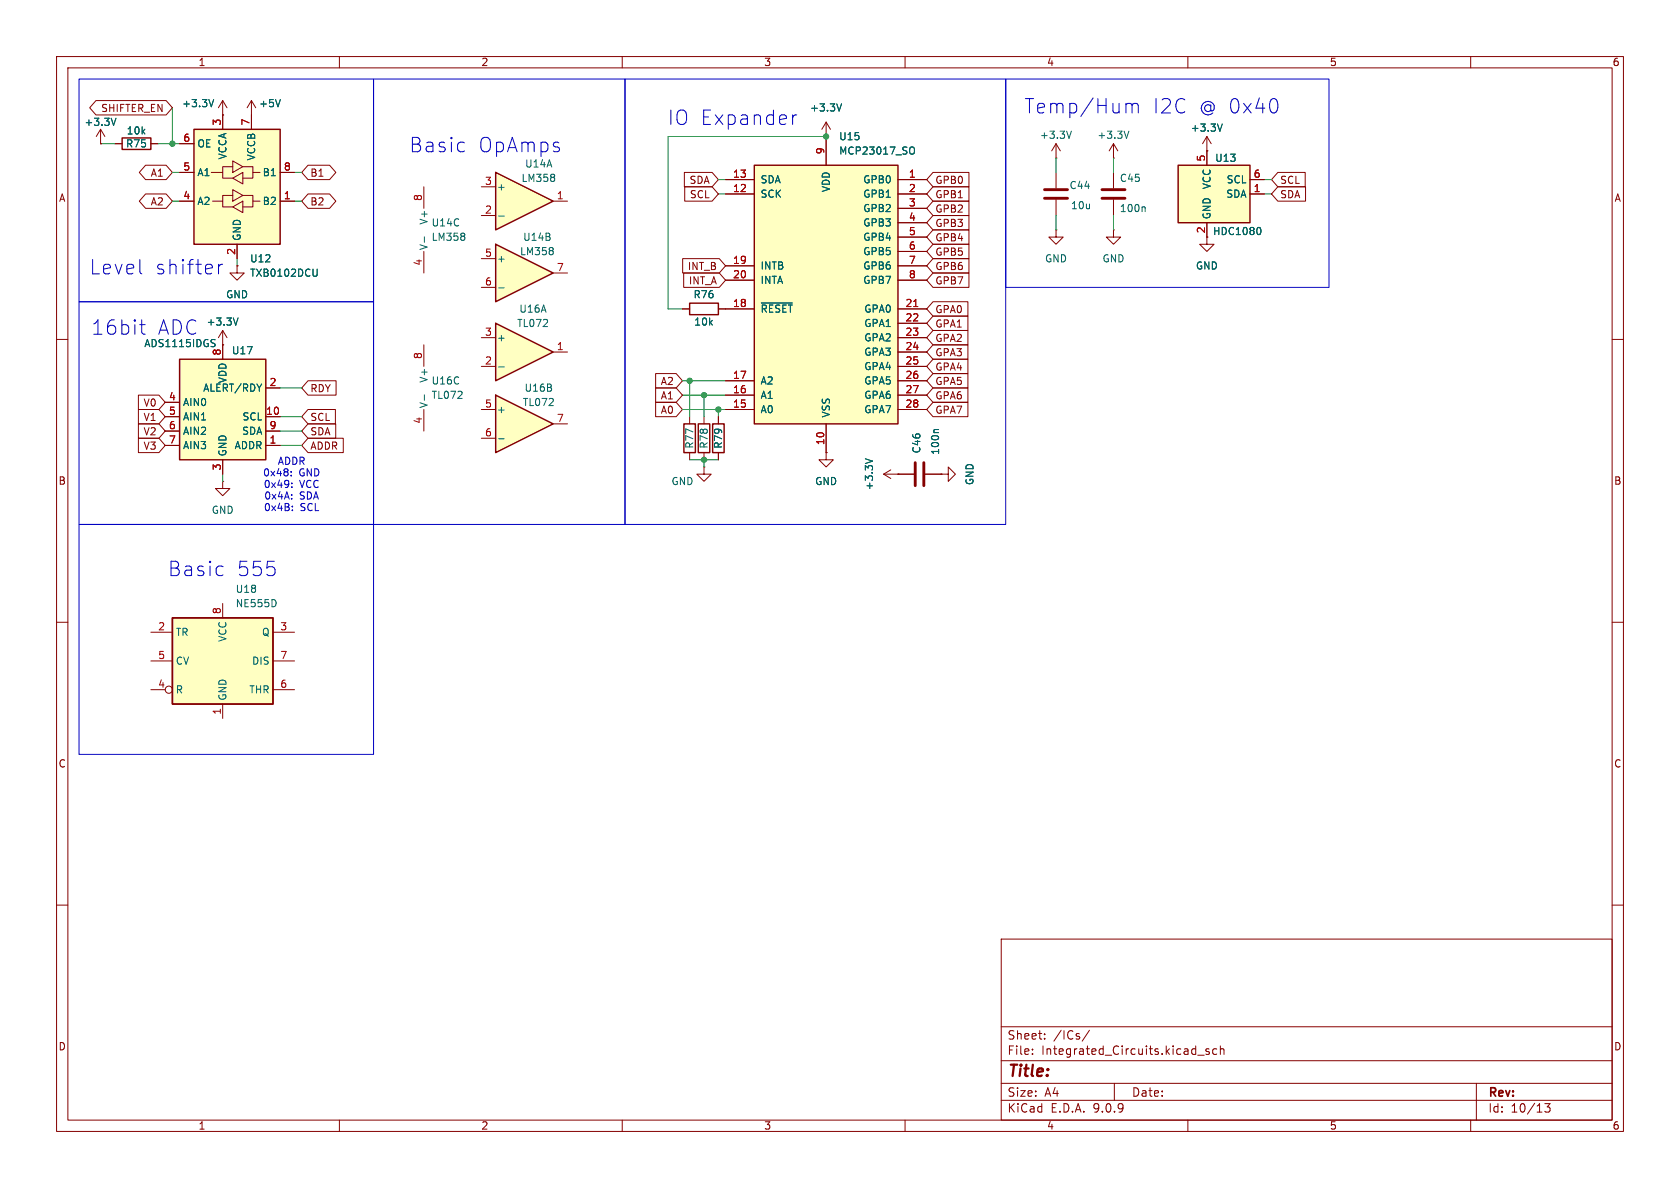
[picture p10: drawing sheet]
<svg xmlns="http://www.w3.org/2000/svg" width="297mm" height="210mm" viewBox="0 0 297 210" stroke-linecap="round" stroke-linejoin="round" font-family="sans-serif">
<g fill="none" stroke="#840000" stroke-width=".18">
<path d="M10 10h277v190h-277zM12 12h273v186h-273zM60 10v2M110 10v2M160 10v2M210 10v2M260 10v2M10 60h2M285 60h2M10 110h2M285 110h2M10 160h2"/>
<path d="M177 166h108v32h-108zM285 160h2M60 198v2M110 198v2M160 198v2M177 194.5h108M177 191.5h108M177 187.5h108M177 181.5h108M182.5 186.3v.1M182.5 185.5v.1M184.7 183.6v.1"/>
<path d="M184.7 182.8v.1M192.6 182.1l-1.3 2M197 191.5v3M210 198v2M211.7 186.5h1.2M213.7 185.5l-.3-.1-.2 .2v.2l.5 .2v.3h-.5M215.1 185.5l-.4-.1-.3 .3v.4l.1 .2h.6M215.7 185.5l.3-.1 .3 .1 .1 .9M215.7 184.9v1.5M260 198v2M261 191.5v6.5M273.1 195.1h.9l-.5 .6 .5 .1v.7l-.3 .1h-.4l-.2-.1"/>
</g>
<path d="M30.5 109.2h17.8v15.3h-17.8z" fill="#ffffc2"/>
<path d="M30.5 109.2h17.8v15.3h-17.8z" fill="none" stroke="#840000" stroke-width=".25"/>
<g fill="none" stroke="#840000" stroke-width=".18">
<path d="M39.4 17.8v2.5M39.4 17.8l-.8 1.3M39.4 17.8l.7 1.3M44.4 17.8l-.7 1.3M44.4 17.8l.8 1.3M44.4 17.8v2.5M39.4 20.3h.1M39.4 58.4v2.6M39.4 58.4l-.8 1.3M39.4 58.4l.7 1.3M41.9 47v1.3h1.3l-1.3 1.2-1.3-1.2h1.3M41.9 47h.1"/>
<path d="M39.4 61h.1M26.7 111.8h3.8M26.7 116.8h3.8M39.4 106.7v2.5M48.3 111.8h3.8M48.3 116.8h3.8M26.7 121.9h2.5M39.4 124.5v2.5M48.3 121.9h3.8"/>
<circle cx="29.8" cy="121.9" r=".63"/>
</g>
<path d="M37.8 17.6l-.5 1.3M49.6 17.6l-.5 1.3M42.1 56.2l-.4 1.3M48.8 106.3v.7" fill="none" stroke="#006464" stroke-width=".18"/>
<path d="M87.6 57.2l10.2 5-10.2 5.1z" fill="#ffffc2"/>
<path d="M87.6 57.2l10.2 5-10.2 5.1z" fill="none" stroke="#840000" stroke-width=".25"/>
<path d="M85.1 59.7h2.5M85.1 64.8h2.5M97.8 62.2h2.5" fill="none" stroke="#840000" stroke-width=".18"/>
<path d="M88.2 64.9h.9" fill="none" stroke="#006464" stroke-width=".18"/>
<path d="M87.6 43.2l10.2 5.1-10.2 5z" fill="#ffffc2"/>
<path d="M87.6 43.2l10.2 5.1-10.2 5z" fill="none" stroke="#840000" stroke-width=".25"/>
<path d="M74.9 33v3.8M74.9 44.5v3.8M85.1 45.7h2.5M85.1 50.8h2.5M97.8 48.3h2.5" fill="none" stroke="#840000" stroke-width=".18"/>
<path d="M75 41.9v.9M82.1 41.3v.3M82.1 41.9v.5M88.2 50.9h.9M97.7 43.9v.3M97.7 44.4v.5" fill="none" stroke="#006464" stroke-width=".18"/>
<path d="M87.6 30.5l10.2 5.1-10.2 5z" fill="#ffffc2"/>
<path d="M87.6 30.5l10.2 5.1-10.2 5z" fill="none" stroke="#840000" stroke-width=".25"/>
<path d="M85.1 33h2.5M85.1 38.1h2.5M97.8 35.6h2.5M74.9 61v3.8M74.9 72.4v3.8" fill="none" stroke="#840000" stroke-width=".18"/>
<path d="M88.2 38.2h.9M98 30.9v.3M98 31.5v.5M75 69.8v1" fill="none" stroke="#006464" stroke-width=".18"/>
<path d="M87.6 69.9l10.2 5-10.2 5.1z" fill="#ffffc2"/>
<path d="M21.6 24.4h5.1v2h-5.1zM87.6 69.9l10.2 5-10.2 5.1z" fill="none" stroke="#840000" stroke-width=".25"/>
<g fill="none" stroke="#840000" stroke-width=".18">
<path d="M17.8 25.4h.1M17.8 22.9l-.8 1.2M17.8 22.9l.7 1.2M17.8 22.9v2.5M20.3 25.4h1.3M26.7 25.4h1.2M186.7 27.9h.1M186.7 25.4l-.8 1.3M186.7 25.4l.8 1.3M186.7 25.4v2.5M85.1 72.4h2.5M85.1 77.5h2.5"/>
<path d="M97.8 74.9h2.5M156.2 83.8l1.3 .8M156.2 83.8h2.5M157.5 83.1l-1.3 .7M158.7 83.8h.1"/>
</g>
<path d="M20.5 20.9l-.4 1.3M189.4 23.2l-.4 1.3M88.2 77.6h.9M153 81.1l1.2 .4" fill="none" stroke="#006464" stroke-width=".18"/>
<path d="M34.3 22.9h15.2v20.3h-15.2z" fill="#ffffc2"/>
<path d="M34.3 22.9h15.2v20.3h-15.2z" fill="none" stroke="#840000" stroke-width=".25"/>
<g fill="none" stroke="#840000" stroke-width=".18">
<path d="M31.7 25.4h2.6M31.7 30.5h2.6M31.7 35.6h2.6M37.3 30.5h2.1v1h1.7M37.6 35.6h1.8v1h1.7M39.4 20.3v2.6M41.1 29.5h-1.7v1M41.1 34.5h-1.7v1.1M41.1 28.4l1.8 1.1-1.8 1zM41.1 33.5l1.8 1-1.8 1.1zM41.1 31.5l1.8-1v2zM41.1 36.6l1.8-1v2z"/>
<path d="M42.9 29.5h1.8v1h1.3M42.9 34.5h1.8v1.1h1.3M44.4 20.3v2.6M44.7 30.5v1h-1.8M44.7 35.6v1h-1.8M49.5 30.5h2.6M49.5 35.6h2.6M186.7 30.5v2.8M186.7 35.3v2.8M196.8 27.9h.1M196.8 25.4l-.7 1.3M196.8 25.4l.8 1.3"/>
<path d="M196.8 25.4v2.5M196.8 30.5v2.8M196.8 35.3v2.8M41.9 43.2v2.5M196.8 40.6v1.3h1.3l-1.3 1.3-1.2-1.3h1.2M196.8 40.6h.1M213.4 41.9v1.3h1.2l-1.2 1.3-1.3-1.3h1.3"/>
</g>
<path d="M199.6 23.2l-.5 1.3M202.3 36.6l.2 .1v.7M56.1 47.6v1l-.2 .2h-.3" fill="none" stroke="#006464" stroke-width=".18"/>
<path d="M184.7 33.5h4M184.7 35.1h4M194.8 33.5h4.1M194.8 35.1h4.1" fill="none" stroke="#840000" stroke-width=".51"/>
<path d="M208.3 29.2h12.7v10.2h-12.7z" fill="#ffffc2"/>
<path d="M208.3 29.2h12.7v10.2h-12.7zM120.9 74.9h2v5.1h-2zM123.4 74.9h2.1v5.1h-2.1zM126 74.9h2v5.1h-2z" fill="none" stroke="#840000" stroke-width=".25"/>
<g fill="none" stroke="#840000" stroke-width=".18">
<path d="M213.4 26.7h.1M213.4 24.1v5.1M213.4 39.4v2.5M213.4 24.1l-.8 1.3M213.4 24.1l.7 1.3M221 31.8h2.5M221 34.3h2.5M186.7 40.6v1.3h1.3l-1.3 1.3-1.3-1.3h1.3M186.7 40.6h.1M121.9 73.7v1.2M124.5 73.7v1.2M127 73.7v1.2"/>
<path d="M121.9 80v1.3M124.5 82.6v1.2h-1.3l1.3 1.3 1.2-1.3h-1.2M124.5 82.6h.1M124.5 80v1.3M127 80v1.3M146 80v1.3h1.3l-1.3 1.3-1.2-1.3h1.2M146 80h.1M158.7 83.8h2.8M163.6 83.8h2.8M166.4 83.8h1.2v-1.2l1.3 1.2-1.3 1.3v-1.3M166.4 83.8h.1"/>
</g>
<path d="M216.1 21.9l-.4 1.3M222.6 40.2a.79 .79 0 0 1 0 1.3M165.9 75.9h-.6l-.2 .2" fill="none" stroke="#006464" stroke-width=".18"/>
<path d="M161.8 81.8v4.1M163.3 81.8v4.1" fill="none" stroke="#840000" stroke-width=".51"/>
<path d="M133.3 29.2h25.4v45.7h-25.4z" fill="#ffffc2"/>
<path d="M133.3 29.2h25.4v45.7h-25.4zM121.9 53.6h5.1v2h-5.1z" fill="none" stroke="#840000" stroke-width=".25"/>
<g fill="none" stroke="#840000" stroke-width=".18">
<path d="M128.3 31.8h5M128.3 34.3h5M146 24.1h.1M146 21.6v7.6M146 21.6l-.7 1.3M146 21.6l.8 1.3M158.7 31.8h5.1M158.7 34.3h5.1M158.7 36.8h5.1M158.7 39.4h5.1M120.6 54.6h1.3M127 54.6h6.3"/>
<path d="M128.3 47h5M128.3 49.5h5M158.7 47h5.1M158.7 49.5h5.1M158.7 54.6h5.1M158.7 41.9h5.1M158.7 44.5h5.1M158.7 57.2h5.1M158.7 59.7h5.1M128.3 67.3h5M128.3 69.9h5M128.3 72.4h5"/>
<path d="M146 74.9v5.1M158.7 67.3h5.1M158.7 69.9h5.1M158.7 72.4h5.1M158.7 62.2h5.1M158.7 64.8h5.1"/>
</g>
<path d="M148.8 18.4l-.5 1.2M161.1 26a.43 .43 0 0 1 .6 .4v.4a.43 .43 0 0 1-.6 .4M134.6 53.6h5.5" fill="none" stroke="#006464" stroke-width=".18"/>
<path d="M161.5 54.2h.8" fill="none" stroke="#a90000" stroke-width=".18"/>
<path d="M31.7 63.5h15.3v17.8h-15.3z" fill="#ffffc2"/>
<path d="M31.7 63.5h15.3v17.8h-15.3z" fill="none" stroke="#840000" stroke-width=".25"/>
<g fill="none" stroke="#840000" stroke-width=".18">
<path d="M17 17.8h12.4l1.1 1.3-1.1 1.2h-12.4l-1.1-1.2zM17.8 25.4h.1M20.3 25.4h1.3M25.7 29.2h3.7l1.1 1.3-1.1 1.3h-3.7l-1.1-1.3zM25.7 34.3h3.7l1.1 1.3-1.1 1.2h-3.7l-1.1-1.2zM26.7 25.4h1.2M31.7 25.4h2.6M31.7 30.5h2.6M31.7 35.6h2.6M39.4 20.3h.1M39.4 20.3v2.6M44.4 20.3v2.6"/>
<path d="M49.5 30.5h2.6M49.5 35.6h2.6M54.5 29.2h3.8l1.1 1.3-1.1 1.3h-3.8l-1.2-1.3zM54.5 34.3h3.8l1.1 1.3-1.1 1.2h-3.8l-1.2-1.2zM121 30.5h4.9l1.1 1.3-1.1 1.2h-4.9zM121 33h4.9l1.1 1.3-1.1 1.3h-4.9zM128.3 31.8h5M128.3 34.3h5M146 24.1h.1M146 24.1v5.1M158.7 31.8h5.1M158.7 34.3h5.1"/>
<path d="M158.7 36.8h5.1M158.7 39.4h5.1M164.9 35.6h6.4v2.5h-6.4l-1.1-1.3zM164.9 38.1h6.4v2.5h-6.4l-1.1-1.2zM164.9 33h6.4v2.6h-6.4l-1.1-1.3zM164.9 30.5h6.4v2.5h-6.4l-1.1-1.2zM213.4 26.7h.1M213.4 26.7v2.5M213.4 39.4v2.5M221 31.8h2.5M221 34.3h2.5M225.9 33h4.9v2.6h-4.9l-1.1-1.3z"/>
<path d="M225.9 30.5h4.8v2.5h-4.8l-1.1-1.2zM41.9 47h.1M41.9 43.2v2.5M120.6 54.6h1.3M120.7 45.7h6.5l1.1 1.3-1.1 1.3h-6.5zM120.9 48.3h6.3l1.1 1.2-1.1 1.3h-6.3zM127 54.6h6.3M128.3 47h5M128.3 49.5h5M158.7 47h5.1M158.7 49.5h5.1M158.7 54.6h5.1"/>
<path d="M158.7 41.9h5.1M158.7 44.5h5.1M158.7 57.2h5.1M158.7 59.7h5.1M164.9 58.4h6.2v2.6h-6.2l-1.1-1.3zM164.9 55.9h6.2v2.5h-6.2l-1.1-1.2zM164.9 43.2h6.4v2.5h-6.4l-1.1-1.2zM164.9 48.3h6.4v2.5h-6.4l-1.1-1.3zM164.9 45.7h6.4v2.6h-6.4l-1.1-1.3zM164.9 53.3h6.2v2.6h-6.2l-1.1-1.3zM164.9 40.6h6.4v2.6h-6.4l-1.1-1.3zM24.5 77.5h3.6l1.1 1.2-1.1 1.3h-3.6z"/>
<path d="M24.5 74.9h3.6l1.1 1.3-1.1 1.3h-3.6zM24.5 72.4h3.6l1.1 1.3-1.1 1.2h-3.6zM24.5 69.8h3.6l1.1 1.3-1.1 1.3h-3.6zM29.2 71.1h2.5M29.2 73.7h2.5M29.2 76.2h2.5M29.2 78.7h2.5M39.4 61h.1M39.4 61v2.5M47 73.7h2.5M47 76.2h2.5M47 78.7h2.5"/>
<path d="M47 68.6h2.5M54.5 77.5h6.2v2.5h-6.2l-1.2-1.3zM54.5 67.3h4.9v2.6h-4.9l-1.2-1.3zM54.5 74.9h4.9v2.6h-4.9l-1.2-1.3zM54.5 72.4h4.8v2.5h-4.8l-1.2-1.2zM115.9 71.1h3.6l1.1 1.3-1.1 1.3h-3.6zM115.9 68.6h3.6l1.1 1.3-1.1 1.2h-3.6zM115.9 66h3.6l1.1 1.3-1.1 1.3h-3.6zM127 73.7v1.2M128.3 67.3h5M128.3 69.9h5M128.3 72.4h5"/>
<path d="M146 74.9v5.1M158.7 67.3h5.1M158.7 69.9h5.1M158.7 72.4h5.1M158.7 62.2h5.1M158.7 64.8h5.1M164.9 66h6.2v2.6h-6.2l-1.1-1.3zM164.9 61h6.2v2.5h-6.2l-1.1-1.3zM164.9 63.5h6.2v2.5h-6.2l-1.1-1.2zM164.9 71.1h6.2v2.6h-6.2l-1.1-1.3zM164.9 68.6h6.2v2.5h-6.2l-1.1-1.2zM39.4 85.1v1.3h1.2l-1.2 1.2-1.3-1.2h1.3"/>
<path d="M39.4 85.1h.1M39.4 81.3v2.5M127 80v1.3M146 80h.1M158.7 83.8h.1M158.7 83.8h2.8M163.6 83.8h2.8M166.4 83.8h.1"/>
</g>
<g fill="none" stroke="#006464" stroke-width=".18">
<path d="M37.8 17.6l-.5 1.3M49.6 17.6l-.5 1.3M148.8 18.4l-.5 1.2M20.5 20.9l-.4 1.3M161.1 26a.43 .43 0 0 1 .6 .4v.4a.43 .43 0 0 1-.6 .4M216.1 21.9l-.4 1.3M42.1 56.2l-.4 1.3M56.1 47.6v1l-.2 .2h-.3M134.6 53.6h5.5M222.6 40.2a.79 .79 0 0 1 0 1.3M37.5 60l.5 .1M37.8 60.7l.2 .2-.2 .4"/>
<path d="M165.9 75.9h-.6l-.2 .2M153 81.1l1.2 .4"/>
</g>
<g fill="none" stroke="#009600" stroke-width=".18">
<path d="M30.5 19.1v6.3M17.8 25.4h2.5M27.9 25.4h3.8M30.5 30.5h1.2M30.5 35.6h1.2M52.1 30.5h1.2M52.1 35.6h1.2M127 34.3h1.3M127 31.8h1.3M146 24.1h-27.9v30.5h2.5M186.7 27.9v2.6M186.7 38.1v2.5"/>
<path d="M196.8 27.9v2.6M196.8 38.1v2.5M223.5 34.3h1.3M223.5 31.8h1.3M41.9 45.7v1.3M49.5 68.6h3.8M49.5 78.7h3.8M49.5 73.7h3.8M49.5 76.2h3.8M120.6 69.9h7.7M120.6 72.4h7.7M120.6 67.3h7.7"/>
<path d="M121.9 67.3v6.4M124.5 69.9v3.8M127 72.4v1.3M39.4 83.8v1.3M121.9 81.3h5.1M124.5 81.3v1.3"/>
</g>
<g fill="none" stroke="#0000c2" stroke-width=".18">
<path d="M14 14h52v39.3h-52zM66 14h44.5v78.7h-44.5zM110.5 14h67.3v78.7h-67.3zM177.8 14h57.1v36.8h-57.1zM199.4 18.3l.6 .1 .1 .2M200.1 18.6l.4-.3 .6 .1 .1 .2v1.4M200.1 18.6v1.4M225.7 17.7a2.14 2.14 0 0 1 0 2M140.8 20.3a.65 .65 0 0 0-.7 .5M14 53.3h52v39.4h-52zM24.7 57.4h1M25.1 56.5v2.2l.1 .3 .5 .1"/>
<path d="M38.6 46.7v1.7M39.4 46.7a.65 .65 0 0 0-.8 .5M14 92.7h52v40.7h-52zM51.5 84v.1M51.5 83.4v.1M51.6 88.1v.1M51.6 87.4v.2M51.6 86.1v.1M51.6 85.4v.1M51.7 90.1v.2M51.7 89.5v.1"/>
</g>
<path d="M161.5 54.2h.8" fill="none" stroke="#a90000" stroke-width=".18"/>
<g fill="#009600" stroke="#009600" stroke-width=".18">
<circle cx="124.5" cy="81.3" r=".46"/>
<circle cx="127" cy="72.4" r=".46"/>
<circle cx="124.5" cy="69.9" r=".46"/>
<circle cx="121.9" cy="67.3" r=".46"/>
<circle cx="30.5" cy="25.4" r=".46"/>
<circle cx="146" cy="24.1" r=".46"/>
</g>
<g font-size="3.5" fill="#0000c2">
<text x="118" y="22.3">IO Expander</text>
<text x="181.1" y="20.3">Temp/Hum</text>
<text x="203.7" y="20.3">I2C</text>
<text x="211.8" y="20.3">@ 0x40</text>
<text x="72.3" y="27.2">Basic</text>
<text x="84.5" y="27.2">OpAmps</text>
<text x="15.8" y="48.7">Level</text>
<text x="27.4" y="48.7">shifter</text>
<text x="16" y="59.4">16bit</text>
<text x="27.7" y="59.4">ADC</text>
<text x="29.7" y="102.1">Basic</text>
<text x="41.8" y="102.1">555</text>
</g>
<text font-size="2.8" fill="#840000" x="178" y="190.9">Title:</text>
<g font-size="2.1" fill="#840000">
<text x="178" y="184">Sheet:</text>
<text x="186.2" y="184">/ICs/</text>
<text x="178" y="186.7">File:</text>
<text x="184.1" y="186.7">Integrated_Circuits.kicad_sch</text>
<text x="178" y="196.9">KiCad</text>
<text x="178" y="194.1">Size:</text>
<text x="184.7" y="194.1">A4</text>
<text x="185.7" y="196.9">E.D.A.</text>
<text x="193.3" y="196.9">9.0.9</text>
<text x="200" y="194.1">Date:</text>
<text x="263" y="194.3">Rev:</text>
<text x="263" y="196.9">Id:</text>
<text x="267.1" y="196.9">10/13</text>
</g>
<g font-size="1.8" fill="#840000">
<text x="35" y="11.9">1</text>
<text x="85" y="11.9">2</text>
<text x="135" y="11.9">3</text>
<text x="185" y="11.9">4</text>
<text x="235" y="11.9">5</text>
<text x="285" y="11.9">6</text>
<text x="17.8" y="20">SHIFTER_EN</text>
<text x="10.3" y="35.9">A</text>
<text x="26.5" y="31.4">A1</text>
<text x="54.8" y="31.4">B1</text>
<text x="121.8" y="32.7">SDA</text>
<text x="121.9" y="35.2">SCL</text>
<text x="165.3" y="35.2">GPB1</text>
<text x="165.3" y="32.7">GPB0</text>
<text x="226.2" y="35.2">SDA</text>
<text x="226.2" y="32.7">SCL</text>
<text x="285.3" y="35.9">A</text>
<text x="26.5" y="36.5">A2</text>
<text x="54.8" y="36.5">B2</text>
<text x="165.3" y="37.8">GPB2</text>
<text x="165.3" y="40.3">GPB3</text>
<text x="121.5" y="47.9">INT_B</text>
<text x="165.3" y="45.4">GPB5</text>
<text x="165.3" y="47.9">GPB6</text>
<text x="165.3" y="42.9">GPB4</text>
<text x="121.7" y="50.5">INT_A</text>
<text x="165.3" y="50.5">GPB7</text>
<text x="165.3" y="58.1">GPA1</text>
<text x="165.3" y="55.6">GPA0</text>
<text x="165.3" y="60.6">GPA2</text>
<text x="165.3" y="63.2">GPA3</text>
<text x="165.3" y="65.7">GPA4</text>
<text x="54.8" y="69.5">RDY</text>
<text x="116.7" y="70.8">A1</text>
<text x="116.7" y="68.3">A2</text>
<text x="165.3" y="68.3">GPA5</text>
<text x="165.3" y="70.8">GPA6</text>
<text x="25.3" y="77.2">V2</text>
<text x="25.3" y="74.6">V1</text>
<text x="25.3" y="72.1">V0</text>
<text x="54.8" y="77.2">SDA</text>
<text x="54.8" y="74.6">SCL</text>
<text x="116.7" y="73.3">A0</text>
<text x="165.3" y="73.3">GPA7</text>
<text x="25.3" y="79.7">V3</text>
<text x="54.8" y="79.7">ADDR</text>
<text x="10.3" y="85.9">B</text>
<text x="285.3" y="85.9">B</text>
<text x="10.3" y="135.9">C</text>
<text x="285.3" y="135.9">C</text>
<text x="10.3" y="185.9">D</text>
<text x="285.3" y="185.9">D</text>
<text x="35" y="199.9">1</text>
<text x="85" y="199.9">2</text>
<text x="135" y="199.9">3</text>
<text x="185" y="199.9">4</text>
<text x="235" y="199.9">5</text>
<text x="285" y="199.9">6</text>
</g>
<g font-size="1.8" fill="#006464">
<text x="14.8" y="22.5">+3.3V</text>
<text x="22.3" y="24">10k</text>
<text x="32.1" y="19.2">+3.3V</text>
<text x="45.7" y="19.2">+5V</text>
<text x="143.1" y="19.9">+3.3V</text>
<text x="210.4" y="23.5">+3.3V</text>
<text x="22.2" y="26.3">R75</text>
<text x="34.8" y="26.3">OE</text>
<text x="40.2" y="28.3" transform="rotate(-90 40.2 28.3)">VCCA</text>
<text x="45.3" y="28.5" transform="rotate(-90 45.3 28.5)">VCCB</text>
<text x="92.7" y="29.8">U14A</text>
<text x="148.3" y="25">U15</text>
<text x="148.3" y="27.5">MCP23017_SO</text>
<text x="183.7" y="24.7">+3.3V</text>
<text x="193.9" y="24.7">+3.3V</text>
<text x="214.7" y="28.8">U13</text>
<text x="34.8" y="31.3">A1</text>
<text x="46.3" y="31.3">B1</text>
<text x="87.8" y="33.9">+</text>
<text x="92.1" y="32.4">LM358</text>
<text x="134.4" y="32.6">SDA</text>
<text x="134.4" y="35.2">SCK</text>
<text x="146.9" y="34.1" transform="rotate(-90 146.9 34.1)">VDD</text>
<text x="152.5" y="32.6">GPB0</text>
<text x="152.5" y="35.2">GPB1</text>
<text x="189" y="33.6">C44</text>
<text x="197.9" y="32.4">C45</text>
<text x="214.2" y="33.5" transform="rotate(-90 214.2 33.5)">VCC</text>
<text x="216.7" y="35.2">SDA</text>
<text x="216.8" y="32.6">SCL</text>
<text x="34.8" y="36.4">A2</text>
<text x="46.3" y="36.4">B2</text>
<text x="75.8" y="39.8" transform="rotate(-90 75.8 39.8)">V+</text>
<text x="76.2" y="40.2">U14C</text>
<text x="152.5" y="37.7">GPB2</text>
<text x="152.5" y="40.2">GPB3</text>
<text x="189.2" y="37.2">10u</text>
<text x="197.9" y="37.7">100n</text>
<text x="214.2" y="38.9" transform="rotate(-90 214.2 38.9)">GND</text>
<text x="214.3" y="41.8">HDC1080</text>
<text x="42.8" y="42.7" transform="rotate(-90 42.8 42.7)">GND</text>
<text x="44.1" y="46.6">U12</text>
<text x="75.8" y="44.3" transform="rotate(-90 75.8 44.3)">V-</text>
<text x="76.2" y="42.8">LM358</text>
<text x="87.8" y="46.6">+</text>
<text x="91.8" y="45.3">LM358</text>
<text x="92.4" y="42.8">U14B</text>
<text x="134.4" y="47.9">INTB</text>
<text x="152.5" y="42.8">GPB4</text>
<text x="152.5" y="45.3">GPB5</text>
<text x="152.5" y="47.9">GPB6</text>
<text x="184.7" y="46.6">GND</text>
<text x="194.8" y="46.6">GND</text>
<text x="211.3" y="47.9">GND</text>
<text x="39.9" y="52.9">GND</text>
<text x="44.1" y="49.1">TXB0102DCU</text>
<text x="122.5" y="52.9">R76</text>
<text x="134.4" y="50.4">INTA</text>
<text x="152.5" y="50.4">GPB7</text>
<text x="36.4" y="57.8">+3.3V</text>
<text x="91.3" y="58">TL072</text>
<text x="91.7" y="55.5">U16A</text>
<text x="122.6" y="57.8">10k</text>
<text x="134.4" y="55.5">~{RESET}</text>
<text x="152.7" y="55.5">GPA0</text>
<text x="152.7" y="58">GPA1</text>
<text x="25.4" y="61.6">ADS1115IDGS</text>
<text x="40.9" y="62.8">U17</text>
<text x="87.8" y="60.6">+</text>
<text x="152.7" y="60.6">GPA2</text>
<text x="152.7" y="63.1">GPA3</text>
<text x="152.7" y="65.6">GPA4</text>
<text x="32.3" y="72">AIN0</text>
<text x="35.8" y="69.4">ALERT/RDY</text>
<text x="40.2" y="67.8" transform="rotate(-90 40.2 67.8)">VDD</text>
<text x="75.8" y="67.8" transform="rotate(-90 75.8 67.8)">V+</text>
<text x="76.2" y="68.2">U16C</text>
<text x="76.2" y="70.7">TL072</text>
<text x="92.3" y="72">TL072</text>
<text x="92.6" y="69.4">U16B</text>
<text x="134.4" y="68.2">A2</text>
<text x="134.4" y="70.7">A1</text>
<text x="152.7" y="68.2">GPA5</text>
<text x="152.7" y="70.7">GPA6</text>
<text x="32.3" y="74.5">AIN1</text>
<text x="32.3" y="77.1">AIN2</text>
<text x="42.7" y="77.1">SDA</text>
<text x="42.8" y="74.5">SCL</text>
<text x="75.8" y="72.3" transform="rotate(-90 75.8 72.3)">V-</text>
<text x="87.8" y="73.3">+</text>
<text x="134.4" y="73.3">A0</text>
<text x="146.9" y="73.9" transform="rotate(-90 146.9 73.9)">VSS</text>
<text x="152.7" y="73.3">GPA7</text>
<text x="32.3" y="79.6">AIN3</text>
<text x="40.2" y="80.8" transform="rotate(-90 40.2 80.8)">GND</text>
<text x="41.4" y="79.6">ADDR</text>
<text x="122.8" y="79.4" transform="rotate(-90 122.8 79.4)">R77</text>
<text x="125.3" y="79.4" transform="rotate(-90 125.3 79.4)">R78</text>
<text x="127.9" y="79.4" transform="rotate(-90 127.9 79.4)">R79</text>
<text x="162.9" y="80.3" transform="rotate(-90 162.9 80.3)">C46</text>
<text x="166.2" y="80.5" transform="rotate(-90 166.2 80.5)">100n</text>
<text x="118.6" y="86">GND</text>
<text x="144" y="86">GND</text>
<text x="154.5" y="86.8" transform="rotate(-90 154.5 86.8)">+3.3V</text>
<text x="172.3" y="85.9" transform="rotate(-90 172.3 85.9)">GND</text>
<text x="37.3" y="91">GND</text>
<text x="41.6" y="105">U18</text>
<text x="41.6" y="107.5">NE555D</text>
<text x="31" y="112.6">TR</text>
<text x="40.2" y="113.6" transform="rotate(-90 40.2 113.6)">VCC</text>
<text x="46.2" y="112.6">Q</text>
<text x="31" y="117.7">CV</text>
<text x="44.5" y="117.7">DIS</text>
<text x="31" y="122.8">R</text>
<text x="40.2" y="124" transform="rotate(-90 40.2 124)">GND</text>
<text x="44" y="122.8">THR</text>
</g>
<g font-size="1.8" fill="#a90000">
<text x="39.1" y="22.3" transform="rotate(-90 39.1 22.3)">3</text>
<text x="44.2" y="22.3" transform="rotate(-90 44.2 22.3)">7</text>
<text x="32.3" y="25.1">6</text>
<text x="145.8" y="27.4" transform="rotate(-90 145.8 27.4)">9</text>
<text x="213.1" y="28.6" transform="rotate(-90 213.1 28.6)">5</text>
<text x="32.3" y="30.2">5</text>
<text x="32.3" y="35.3">4</text>
<text x="50.1" y="30.2">8</text>
<text x="50.1" y="35.3">1</text>
<text x="74.7" y="35.6" transform="rotate(-90 74.7 35.6)">8</text>
<text x="85.7" y="32.8">3</text>
<text x="98.4" y="35.3">1</text>
<text x="129.5" y="31.5">13</text>
<text x="129.5" y="34">12</text>
<text x="160.6" y="31.5">1</text>
<text x="160.6" y="34">2</text>
<text x="221.5" y="31.5">6</text>
<text x="221.5" y="34">1</text>
<text x="85.7" y="37.8">2</text>
<text x="160.6" y="36.6">3</text>
<text x="160.6" y="39.1">4</text>
<text x="160.6" y="41.7">5</text>
<text x="213.1" y="41.3" transform="rotate(-90 213.1 41.3)">2</text>
<text x="41.7" y="45.2" transform="rotate(-90 41.7 45.2)">2</text>
<text x="74.7" y="47.1" transform="rotate(-90 74.7 47.1)">4</text>
<text x="85.7" y="45.5">5</text>
<text x="129.5" y="46.7">19</text>
<text x="160.6" y="44.2">6</text>
<text x="160.6" y="46.7">7</text>
<text x="85.7" y="50.5">6</text>
<text x="98.4" y="48">7</text>
<text x="129.5" y="49.3">20</text>
<text x="160.6" y="49.3">8</text>
<text x="85.7" y="59.4">3</text>
<text x="129.5" y="54.4">18</text>
<text x="160" y="54.4">21</text>
<text x="160" y="56.9">22</text>
<text x="160" y="59.4">23</text>
<text x="39.1" y="62.9" transform="rotate(-90 39.1 62.9)">8</text>
<text x="74.7" y="63.6" transform="rotate(-90 74.7 63.6)">8</text>
<text x="85.7" y="64.5">2</text>
<text x="98.4" y="62">1</text>
<text x="160" y="62">24</text>
<text x="160" y="64.5">25</text>
<text x="29.8" y="70.9">4</text>
<text x="47.6" y="68.3">2</text>
<text x="129.5" y="67.1">17</text>
<text x="129.5" y="69.6">16</text>
<text x="160" y="67.1">26</text>
<text x="160" y="69.6">27</text>
<text x="29.8" y="73.4">5</text>
<text x="29.8" y="75.9">6</text>
<text x="46.9" y="73.4">10</text>
<text x="47.6" y="75.9">9</text>
<text x="74.7" y="75" transform="rotate(-90 74.7 75)">4</text>
<text x="85.7" y="72.1">5</text>
<text x="85.7" y="77.2">6</text>
<text x="98.4" y="74.7">7</text>
<text x="129.5" y="72.1">15</text>
<text x="160" y="72.1">28</text>
<text x="29.8" y="78.5">7</text>
<text x="39.1" y="83.3" transform="rotate(-90 39.1 83.3)">3</text>
<text x="47.6" y="78.5">1</text>
<text x="145.8" y="78.8" transform="rotate(-90 145.8 78.8)">10</text>
<text x="27.9" y="111.5">2</text>
<text x="39.1" y="108.7" transform="rotate(-90 39.1 108.7)">8</text>
<text x="49.5" y="111.5">3</text>
<text x="27.9" y="116.6">5</text>
<text x="49.5" y="116.6">7</text>
<text x="27.9" y="121.7">4</text>
<text x="49.5" y="121.7">6</text>
<text x="39.1" y="126.4" transform="rotate(-90 39.1 126.4)">1</text>
</g>
<g font-size="1.8" fill="#0000c2">
<text x="49" y="82.4">ADDR</text>
<text x="46.4" y="84.4">0x48:</text>
<text x="46.5" y="86.5">0x49:</text>
<text x="46.6" y="88.5">0x4A:</text>
<text x="52.8" y="84.4">GND</text>
<text x="52.9" y="88.5">SDA</text>
<text x="53" y="86.5">VCC</text>
<text x="46.6" y="90.6">0x4B:</text>
<text x="53.1" y="90.6">SCL</text>
</g>
</svg>
